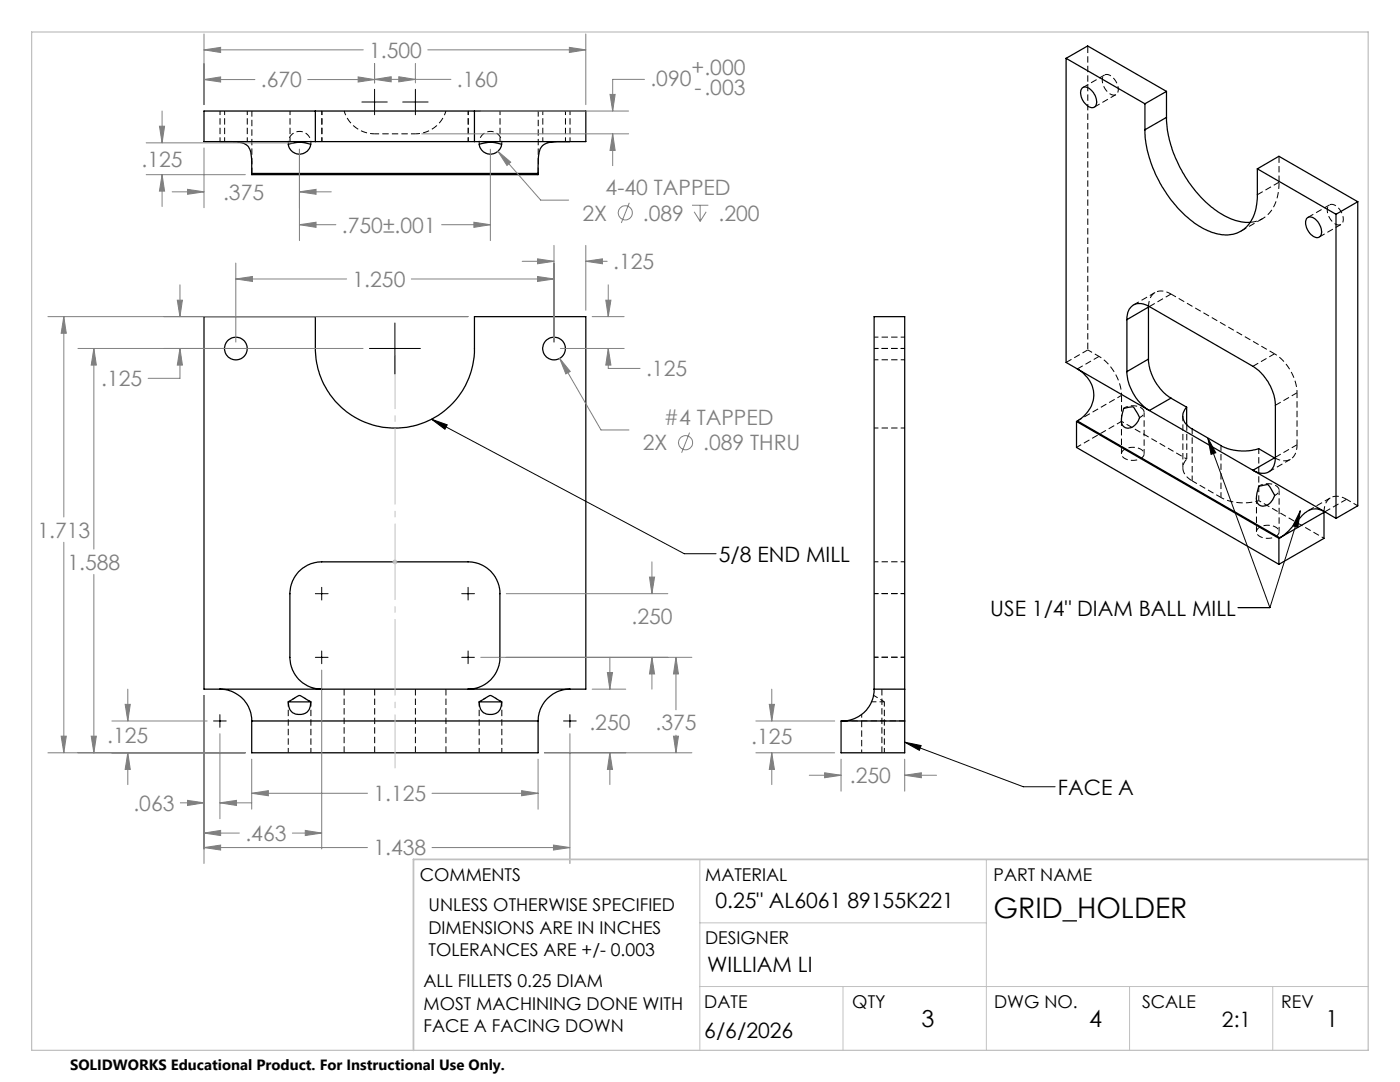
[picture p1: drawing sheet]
<svg xmlns="http://www.w3.org/2000/svg" width="279mm" height="216mm" viewBox="0 0 279 216" stroke-linecap="round" stroke-linejoin="round" font-family="sans-serif">
<path d="M68.7 137.5v12.7M82.9 137.5v12.7M89 137.5v12.7M176 137.5v12.7M74.8 150.2v-12.7" fill="none" stroke="#000" stroke-width=".2" stroke-dasharray="1.3 .6" stroke-linecap="butt"/>
<g fill="none" stroke="#000" stroke-width=".2" stroke-dasharray="1.3 .6" stroke-dashoffset=".3" stroke-linecap="butt">
<path d="M233.7 58.7a2.69 2.69 0 0 0-4.1 .7l-.4 1.7M217.1 69.8l2.2 1.3M215 84l8.8-5.1M228.3 90.6v-8.3M254.5 91.4a2.68 2.68 0 0 0 3 .3 2.68 2.68 0 0 0 1.3-2.7l.1-.3M268.7 99.6a2.69 2.69 0 0 0-4.1 .7l-.4 1.7M268.7 99.6l2.3 1.3M255.3 106.1v-8.3M57.5 140v10.2M62 150.2v-10.2M95.6 140v10.2M100.1 150.2v-10.2"/>
<path d="M176.5 140h-2.5M176.5 140l-2.1-1.2M176.5 150.2v-10.2"/>
</g>
<path d="M223.8 78.9a9.9 9.9 0 0 0-4.5-7.8M258.9 78.4a9.9 9.9 0 0 0-4.5-7.8M223.8 84.1l13 7.5M251.2 99.9l13 7.5M58.8 139.3l-1.3 .7M96.9 139.3l-1.3 .7M62 140l-1.2-.7M100.1 140l-1.2-.7" fill="none" stroke="#000" stroke-width=".2" stroke-dasharray="1.3 .6" stroke-dashoffset=".7" stroke-linecap="butt"/>
<g fill="none" stroke="#000" stroke-width=".25">
<path d="M212.8 11.6l15.7 9.1M212.8 11.6v60.7l51.6 29.8M212.8 11.6l4.3-2.4 15.7 9M215.9 17.6a1.37 1.37 0 0 1 2 .5 2.48 2.48 0 0 1 .6 3.2 1.69 1.69 0 0 1-2.1-.8 2.57 2.57 0 0 1-.5-2.9zM232.8 18.2l-4.3 2.5M232.8 18.2v5.2M43.9 28.3h2a4.6 4.6 0 0 1 3.7 1l.4 .9 .1 .7 .1 3.7M50.2 34.6v.3h57.2v-.3M50.2 34.6h57.2M57.5 28.8l2.2-.4 2.3 .4a2.26 2.26 0 0 1-2.2 2 2.26 2.26 0 0 1-2.3-2zM62.9 28.3h31.8M62.9 22.2h31.8"/>
<path d="M62.9 22.2h-22.2v6.1h22.2M62.9 22.2v6.1M94.7 22.2v6.1M94.7 22.2h22.2v6.1h-22.2M95.6 28.8l2.2-.4 2.3 .4a2.26 2.26 0 0 1-2.2 2 2.26 2.26 0 0 1-2.3-2zM113.7 28.3h-3.3a2.71 2.71 0 0 0-2.9 3.1l-.1 3.2M228.5 25.9a24.5 24.5 0 0 0 11.7 19.7 7.6 7.6 0 0 0 7.7 .4 7.6 7.6 0 0 0 3-6.1v-6.2M228.5 20.7v5.2M232.8 23.4a25 25 0 0 0 7.2 16.3 13.6 13.6 0 0 0 9.1 4.7h.4M232.8 23.4l-4.3 2.5M250.9 33.7l15.7 9.1M250.9 33.7l4.3-2.5 15.8 9.1"/>
<path d="M260.7 43.6a1.41 1.41 0 0 1 2.2 .6 2.58 2.58 0 0 1 .5 3 1.66 1.66 0 0 1-2.2-.9 2.75 2.75 0 0 1-.5-2.7zM266.6 42.8v60.6M271 40.3l-4.4 2.5M271 40.3v60.6l-4.4 2.5M40.7 63.2h22.2v6.3a15.9 15.9 0 0 0 15.9 15.9 15.9 15.9 0 0 0 15.9-15.9v-6.3h22.2v74.3h-76.2zM215 73.6a5.9 5.9 0 0 1 3.1 6.7 6.7 6.7 0 0 1-3.1 3.7M224.9 63.8a2.72 2.72 0 0 1 2.6-3.2l.7 .1 1 .4 20.8 12a9.9 9.9 0 0 1 4.5 7.8v10.4a2.73 2.73 0 0 1-2.3 3.1l-1-.1-1.2-.5 4.4-2.4M224.9 74.2a9.8 9.8 0 0 0 4.5 7.7l4.3-2.5M224.9 63.8v10.4M229.2 71.6a9.9 9.9 0 0 0 4.5 7.8M229.2 61.3l-4.3 2.5M229.2 61.1v10.5"/>
<path d="M229.2 71.6l-4.3 2.6M233.7 79.4l3.1 1.8M214.8 84.1v5.2l40.4 23.3M214.8 84.1l40.4 23.3M215 84l40.4 23.3M215 84l-.2 .1M224.3 81.5l1.8-.3 1.3 2.1a2.47 2.47 0 0 1-2.7 2.1 1.75 1.75 0 0 1-.8-2.4zM236.8 81.2a2.56 2.56 0 0 0 .7 4.2l6.2 3.5a9.9 9.9 0 0 0 7.5 .6l3.2 1.9M236.8 81.2v3.6M251.2 97l1.5-.3a.51 .51 0 0 1 .6 .3l1.1 1.8a2.47 2.47 0 0 1-2.8 2.1 1.78 1.78 0 0 1-.8-2.3zM254.4 91.4h.1M255.2 107.4v5.2"/>
<path d="M255.4 107.3l-.2 .1M264.2 102.2l-8.8 5.1M264.2 102.1v5.3l-9 5.2M264.4 102.1a3.4 3.4 0 0 0-4.7 1l-2.6 2.9-1.7 1.3M264.4 102.1l2.2 1.3M43.9 137.5a6.3 6.3 0 0 1 6.3 6.4M64.2 137.5a6.4 6.4 0 0 1-6.3-6.3v-12.7a6.3 6.3 0 0 1 6.3-6.4h29.2a6.3 6.3 0 0 1 6.4 6.4v12.7a6.3 6.3 0 0 1-6.4 6.3M113.7 137.5a6.4 6.4 0 0 0-6.3 6.4M174.4 137.5a6.3 6.3 0 0 1-6.3 6.4M174.4 137.5h6.2M174.4 137.5v-74.3h6.2v74.3M180.6 137.5v6.4"/>
<path d="M50.2 143.9v6.3h57.2v-6.3M50.2 143.9h57.2M57.5 140.1a2.24 2.24 0 0 0 1.8 2.4 2.24 2.24 0 0 0 2.6-1.5l.1-.9M57.5 140.1l2.2-1.3 .4 .1 1.9 1.2M57.5 140.1h4.5M95.6 140.1l2.2-1.3 .4 .1 1.9 1.2M95.6 140.1a2.24 2.24 0 0 0 1.8 2.4 2.24 2.24 0 0 0 2.6-1.5l.1-.9M95.6 140.1h4.5M167.9 143.9h12.7v6.3h-12.7z"/>
<circle cx="47.1" cy="69.5" r="2.25"/>
<circle cx="110.6" cy="69.5" r="2.25"/>
</g>
<g fill="none" stroke="#000" stroke-width=".2" stroke-dasharray="1.3 .6" stroke-dashoffset=".4" stroke-linecap="butt">
<path d="M43.9 22.1v6.1M44.8 22.1v6.1M49.3 28.2v-6.1M57.9 22.1v6.1M64.2 28.2v-6.1M64.2 22.1v6.1M74.8 26.7a6.4 6.4 0 0 1-6.1-4.6M74.8 26.7h8.1M89 22.1a6.4 6.4 0 0 1-6.1 4.6M93.4 22.1v6.1M93.4 28.2v-6.1M99.8 28.2v-6.1"/>
<path d="M108.3 22.1v6.1M112.8 28.2v-6.1M113.8 28.2v-6.1M174.5 69.5h6.1M174.5 71.8h6.1M180.6 67.3h-6.1M174.5 85.4h6.1M224.3 81.5a3.1 3.1 0 0 1 4 .4 1.08 1.08 0 0 1-.8 1.4M251.2 97a3.1 3.1 0 0 1 4 .5 1.08 1.08 0 0 1-.8 1.3M174.5 118.4h6.1M180.6 112.1h-6.1M180.6 118.4h-6.1"/>
<path d="M174.5 131.1h6.1M180.6 131.1h-6.1"/>
</g>
<g fill="none" stroke="#000" stroke-width=".2" stroke-dasharray="1.3 .6" stroke-dashoffset=".1" stroke-linecap="butt">
<path d="M220.5 15l-4.4 2.4M50.3 34.6v-12.5M107.4 22.1v12.5M218.4 21.4l4.3-2.5M250.9 38.8l4.4-2.4M230.5 58.4l-4.3 2.4M247.7 46.1l4.3-2.5M263.3 47.3l4.3-2.5M265.4 40.9l-4.4 2.5M212.8 72.3l4.3-2.5M219.3 71.1l-4.3 2.5M229.4 61.2l4.3-2.5"/>
<path d="M254.4 70.6l-4.3 2.5M254.4 70.6l-20.7-11.9M223.8 83.9v6.7M236.8 84.8v6.8M250.8 99.4v6.7M253.2 94.1l4.3-2.4M254.5 80.9l4.4-2.5M258.9 88.7l-4.4 2.5M264.4 102.1l4.3-2.5M168.1 143.8h12.5"/>
</g>
<path d="M220 16a1.02 1.02 0 0 1 .6-1.1 1.02 1.02 0 0 1 1.2 .3 2.93 2.93 0 0 1 1.1 3.5 1.5 1.5 0 0 1-2.2-.7l-.5-1-.2-1M57.5 28.8a2.26 2.26 0 0 1 2.3-2.6 2.26 2.26 0 0 1 2.2 2.6M95.6 28.8a2.26 2.26 0 0 1 2.3-2.6 2.26 2.26 0 0 1 2.2 2.6M264.9 41.9a1.02 1.02 0 0 1 .6-1.1 1.02 1.02 0 0 1 1.2 .3 2.93 2.93 0 0 1 1.1 3.5 1.5 1.5 0 0 1-2.2-.7l-.5-1-.2-1M227.7 89.6a1.02 1.02 0 0 1 .6 1.1 1.02 1.02 0 0 1-.9 .9 2.93 2.93 0 0 1-3.5-.8 1.5 1.5 0 0 1 1.7-1.5h1.1l1 .3M243.7 99.3a10.1 10.1 0 0 0 7.5 .6M254.6 105.2a1.02 1.02 0 0 1 .7 1.1 1.02 1.02 0 0 1-.9 .9 2.93 2.93 0 0 1-3.6-.8 1.5 1.5 0 0 1 1.7-1.6l1.2 .1 .9 .3M172 142.6v7.6" fill="none" stroke="#000" stroke-width=".2" stroke-dasharray="1.3 .6" stroke-dashoffset=".6" stroke-linecap="butt"/>
<path d="M255.3 31.2v5.2M255.3 36.4a8 8 0 0 1-3.3 7.2l-1.1 .5-1.4 .3M223.8 78.9v5.2M236.8 91.6a2.53 2.53 0 0 0 .8 4.1l.3 .3M265.6 99.3l-4.6 2.6" fill="none" stroke="#000" stroke-width=".2" stroke-dasharray="1.3 .6" stroke-dashoffset="-.1" stroke-linecap="butt"/>
<path d="M214.8 89.3l9-5.2M236.1 83v10.4M237.9 96l5.8 3.3M237.9 96v-10.4M243.7 88.9v10.4M251.2 89.5v10.4M258.9 88.7v-10.3" fill="none" stroke="#000" stroke-width=".2" stroke-dasharray="1.3 .6" stroke-dashoffset=".2" stroke-linecap="butt"/>
<path d="M217.1 9.1v60.7" fill="none" stroke="#000" stroke-width=".2" stroke-dasharray="1.3 .6" stroke-dashoffset="-.2" stroke-linecap="butt"/>
<g fill="none" stroke="#808080" stroke-width=".2">
<path d="M40.7 9.9l3.3-.4v1zM40.7 15.9l3.3-.6v1.1zM40.7 6.8v14.1M40.7 9.9h31.8M40.7 15.9h10.2M61.4 15.9h13.4M71.5 15.3l3.3 .6-3.3 .5zM74.8 15.8l3.3-.5v1zM74.8 12.7v3.8M74.8 15.8h15.2M79.6 15.3l3.3 .5-3.3 .5zM82.9 12.7v3.8"/>
<path d="M85.4 9.9h31.5M113.6 9.5l3.3 .4-3.3 .6zM116.9 6.8v14.1M121.7 18.8h1.1l-.5 3.4zM128.6 15.8h-6.3v6.4M29.2 28.5h29.3M29.2 34.9h19.8M31.8 25.2h1l-.5 3.3zM32.3 34.9l.5 3.2h-1zM32.3 22.2v6.3M32.3 34.9v6.3M34.4 38.3h6.3"/>
<path d="M37.4 37.8l3.3 .5-3.3 .5zM40.7 29.5v12M59.8 38.3l3.3-.5v1zM59.8 29.8v18.2M59.8 38.3h6.3M84.2 26.7h41.2M96 22.2h29.4M97.9 29.8v18.2M99.4 30.2l2.5 2.1-.7 .7zM99.4 30.2l8.5 9.7h5.6M122.3 26.7l.5 3.3h-1.1zM122.3 26.7v6.4"/>
<path d="M35.4 59.9h1l-.5 3.3zM35.9 56.8v6.4M47.1 55.7l3.3-.5v1zM47.1 52.5v15.8M47.1 55.7h22.1M59.8 44.8l3.3-.5v1.1zM59.8 44.8h7.2M82.1 55.7h28.5M88.1 44.8h9.8M94.6 44.3l3.3 .5-3.3 .6zM104.2 52.1h6.4M107.3 55.2l3.3 .5-3.3 .5z"/>
<path d="M107.3 51.6l3.3 .5-3.3 .5zM110.6 49v19.3M116.9 52.1l3.3-.5v1zM116.9 49v12.9M116.9 52.1h4.3M120.9 59.9h1l-.5 3.3zM121.4 56.8v6.4M125.6 40.5l-1.6 4M138.1 41h3.3M138.5 42.3l1.2 1.9M139.7 41v3.2M140.9 42.3l-1.2 1.9"/>
<path d="M9.6 63.2h83.8M12.7 63.2l.5 3.3h-1zM12.7 63.2v40M15.6 69.5h56.9M18.7 69.5l.5 3.3h-1zM18.7 69.5v40.1M35.9 69.5l.5 3.3h-1zM35.9 69.5v6h-6.3M111.7 71.5l2.1 2.6-.9 .5zM111.7 71.5l8.2 14.3h5.6M111.8 69.5h12.8M118.2 63.2h6.4"/>
<path d="M121.4 69.5l.5 3.3h-1zM121.4 69.5v4h6.3M137.6 86.3l-1.6 4M12.7 108.2v42M18.7 114.6v35.6M101 118.5h32.3M129.6 115.1h1l-.5 3.4zM130.1 112.1v6.4M25.5 137.5v6.4M40.7 138.8v33.5M64.2 133.7v35.7M96 131.2h42.1"/>
<path d="M118.2 137.5h6.7M121.2 134.2h1l-.5 3.3zM121.7 131.2v6.3M130.1 131.2l.5 3.3h-1zM130.1 131.2v6.3M134.9 131.2l.5 3.3h-1zM134.9 131.2v10.4M154 137.5v6.4M9.6 150.2h39.4M12.2 146.9h1l-.5 3.3zM18.2 146.9h1l-.5 3.3zM22.3 143.9h19"/>
<path d="M25 140.5h1l-.5 3.4zM25.5 150.2l.5 3.3h-1zM25.5 150.2v6.4M37.4 159.7l3.3 .5-3.3 .5zM43.9 146.4v17M50.2 158.3l3.4-.5v1zM50.2 151.5v10M50.2 158.3h23.1M86.2 158.3h21.2M104.1 157.8l3.3 .5-3.3 .5zM107.4 151.5v10M108.7 150.2h29.4"/>
<path d="M113.7 146.4v25.9M121.7 150.2l.5 3.3h-1zM121.7 150.2v6.4M134.4 146.9h1l-.5 3.3zM134.9 146.7v3.5M150.8 150.2h15.8M150.8 143.9h15.8M153.5 140.5h1.1l-.6 3.4zM154 150.2l.6 3.3h-1.1zM154 150.2v6.4M161.5 154.7h6.4M164.6 154.2l3.3 .5-3.3 .5z"/>
<path d="M167.9 151.5v6.4M180.6 154.7l3.3-.5v1zM180.6 151.5v6.4M180.6 154.7h6.3M36 160.2h4.7M40.7 169.1l3.3-.5v1zM40.7 166.2l3.3-.5v1zM40.7 169.1h32.6M40.7 166.2h7.1M43.9 160.2l3.3-.5v1zM43.9 160.2h6.3M58.3 166.2h5.9"/>
<path d="M60.9 165.7l3.3 .5-3.3 .5zM86.2 169.1h27.5M110.5 168.6l3.2 .5-3.2 .5z"/>
<circle cx="124.8" cy="42.5" r="1.41"/>
<circle cx="136.8" cy="88.3" r="1.4"/>
</g>
<g fill="none" stroke="#000" stroke-width=".2">
<path d="M74.8 17.8v5.1M82.9 17.8v5.1M72.2 20.4h5.1M80.4 20.4h5M73.7 69.5h10.2M78.8 64.5v10.1M86.1 83.6l3.2 1.2-.5 .9zM86.1 83.6l50.5 26.9h6.3M241.1 87.4l1.5 2.9-.9 .4zM241.1 87.4l12.3 33.8M62.9 118.5h2.6M64.2 117.2v2.5"/>
<path d="M92.1 118.5h2.6M93.4 117.2v2.5M259.5 101.9l-.5 3.3-1-.3zM259.5 101.9l-6.1 19.3M62.9 131.2h2.6M64.2 129.9v2.5M92.1 131.2h2.6M93.4 129.9v2.5M247.1 121.2h6.3M42.6 143.9h2.6M43.9 142.6v2.5M112.5 143.9h2.5"/>
<path d="M113.7 142.6v2.5M180.6 148.1l3.2 .7-.3 .9zM180.6 148.1l23.6 8.9h6.4"/>
</g>
<path d="M78.3 112.1h1M78.5 111.8l.7 .7M78.8 111.6v1M79.2 111.8l-.7 .7M139.7 171.5v38.1M196.8 171.5v38.1M139.7 196.8h133.3M139.7 184.1h57.1M168.2 196.8v12.8M225.4 196.8v12.8M254 196.8v12.8" fill="none" stroke="#c0c0c0" stroke-width=".2"/>
<path d="M78.8 153.3v-82.4" fill="none" stroke="#c0c0c0" stroke-width=".2" stroke-dasharray="15.2 1.3 1.3 1.3" stroke-dashoffset="4.5" stroke-linecap="butt"/>
<path d="M6.3 6.4h266.7v203.2h-266.7z" fill="none" stroke="#c0c0c0" stroke-width=".25"/>
<path d="M273 171.5h-190.5v38.1" fill="none" stroke="#c0c0c0" stroke-width=".35"/>
<path d="M86.1 83.6l3.2 1.2-.5 .9zM180.6 148.1l3.2 .7-.3 .9zM259.5 101.9l-.5 3.3-1-.3zM241.1 87.4l1.5 2.9-.9 .4z" fill="#000"/>
<path d="M12.7 63.2l.5 3.3h-1zM12.2 146.9h1l-.5 3.3zM104.1 157.8l3.3 .5-3.3 .5zM50.2 158.3l3.4-.5v1zM121.7 150.2l.5 3.3h-1zM121.2 134.2h1l-.5 3.3zM18.7 69.5l.5 3.3h-1zM18.2 146.9h1l-.5 3.3zM111.7 71.5l1.2 3.1 .9-.5zM47.1 55.7l3.3-.5v1zM107.3 55.2l3.3 .5-3.3 .5zM43.9 160.2l3.3-.5v1zM37.4 159.7l3.3 .5-3.3 .5zM40.7 169.1l3.3-.5v1zM110.5 168.6l3.2 .5-3.2 .5zM60.9 165.7l3.3 .5-3.3 .5zM40.7 166.2l3.3-.5v1zM130.1 131.2l.5 3.3h-1zM129.6 115.1h1l-.5 3.4zM35.9 69.5l.5 3.3h-1zM35.4 59.9h1l-.5 3.3zM134.9 131.2l.5 3.3h-1zM134.4 146.9h1l-.5 3.3zM25 140.5h1l-.5 3.4zM25.5 150.2l.5 3.3h-1zM120.9 59.9h1l-.5 3.3zM121.4 69.5l.5 3.3h-1zM107.3 51.6l3.3 .5-3.3 .5zM116.9 52.1l3.3-.5v1zM99.4 30.2l1.8 2.8 .7-.7zM59.8 44.8l3.3-.5v1.1zM94.6 44.3l3.3 .5-3.3 .6zM31.8 25.2h1l-.5 3.3zM32.3 34.9l.5 3.2h-1zM74.8 15.8l3.3-.5v1zM79.6 15.3l3.3 .5-3.3 .5zM122.3 26.7l.5 3.3h-1.1zM121.7 18.8h1.1l-.5 3.4zM59.8 38.3l3.3-.5v1zM37.4 37.8l3.3 .5-3.3 .5zM113.6 9.5l3.3 .4-3.3 .6zM40.7 9.9l3.3-.4v1zM40.7 15.9l3.3-.6v1.1zM71.5 15.3l3.3 .6-3.3 .5zM164.6 154.2l3.3 .5-3.3 .5zM180.6 154.7l3.3-.5v1zM153.5 140.5h1.1l-.6 3.4zM154 150.2l.6 3.3h-1.1z" fill="#808080"/>
<text font-size="5.6" x="198.3" y="183.2">GRID_HOLDER</text>
<g font-size="4.7">
<text x="183.9" y="204.9">3</text>
<text x="217.4" y="204.9">4</text>
<text x="264.5" y="204.9">1</text>
</g>
<g font-size="4.2" fill="#808080">
<text x="73.7" y="11.5">1.500</text>
<text x="52.1" y="17.4">.670</text>
<text x="91.2" y="17.4">.160</text>
<text x="129.8" y="17.2">.090</text>
<text x="138" y="14.9">+.000</text>
<text x="138.6" y="19">-.003</text>
<text x="28.2" y="33.3">.125</text>
<text x="44.5" y="39.9">.375</text>
<text x="120.9" y="39">4-40 TAPPED</text>
<text x="68.2" y="46.4">.750±.001</text>
<text x="116.3" y="44">2X</text>
<text x="128.3" y="44">.089</text>
<text x="143.4" y="44">.200</text>
<text x="122.4" y="53.7">.125</text>
<text x="70.4" y="57.2">1.250</text>
<text x="20.2" y="77.1">.125</text>
<text x="128.9" y="75.1">.125</text>
<text x="128.3" y="89.9">2X</text>
<text x="132.5" y="84.8">#4 TAPPED</text>
<text x="140.3" y="89.9">.089 THRU</text>
<text x="7.5" y="107.3">1.713</text>
<text x="13.5" y="113.7">1.588</text>
<text x="126" y="124.6">.250</text>
<text x="21.4" y="148.2">.125</text>
<text x="117.6" y="145.8">.250</text>
<text x="130.8" y="145.8">.375</text>
<text x="149.9" y="148.5">.125</text>
<text x="26.6" y="161.8">.063</text>
<text x="74.5" y="159.9">1.125</text>
<text x="169.6" y="156.3">.250</text>
<text x="49" y="167.8">.463</text>
<text x="74.5" y="170.7">1.438</text>
</g>
<g font-size="4.2">
<text x="143.4" y="112.1">5/8 END MILL</text>
<text x="197.6" y="122.8">USE 1/4&quot; DIAM BALL MILL</text>
<text x="211.1" y="158.6">FACE A</text>
<text x="142.8" y="181.2">0.25&quot; AL6061 89155K221</text>
<text x="141.1" y="193.9">WILLIAM LI</text>
<text x="140.6" y="207.2">6/6/2026</text>
<text x="243.9" y="204.9">2:1</text>
</g>
<g font-size="3.5">
<text x="83.8" y="175.9">COMMENTS</text>
<text x="140.7" y="175.9">MATERIAL</text>
<text x="198.3" y="175.8">PART NAME</text>
<text x="85.5" y="181.8">UNLESS OTHERWISE SPECIFIED</text>
<text x="85.5" y="186.3">DIMENSIONS ARE IN INCHES</text>
<text x="85.5" y="190.8">TOLERANCES ARE +/- 0.003</text>
<text x="140.7" y="188.3">DESIGNER</text>
<text x="84.5" y="196.9">ALL FILLETS 0.25 DIAM</text>
<text x="84.5" y="201.5">MOST MACHINING DONE WITH</text>
<text x="140.6" y="201.2">DATE</text>
<text x="170.1" y="201.2">QTY</text>
<text x="198.4" y="201.2">DWG NO.</text>
<text x="227.9" y="201.2">SCALE</text>
<text x="255.7" y="201.2">REV</text>
<text x="84.5" y="206">FACE A FACING DOWN</text>
</g>
<text font-size="3" x="14" y="213.5">SOLIDWORKS Educational Product. For Instructional Use Only.</text>
</svg>
